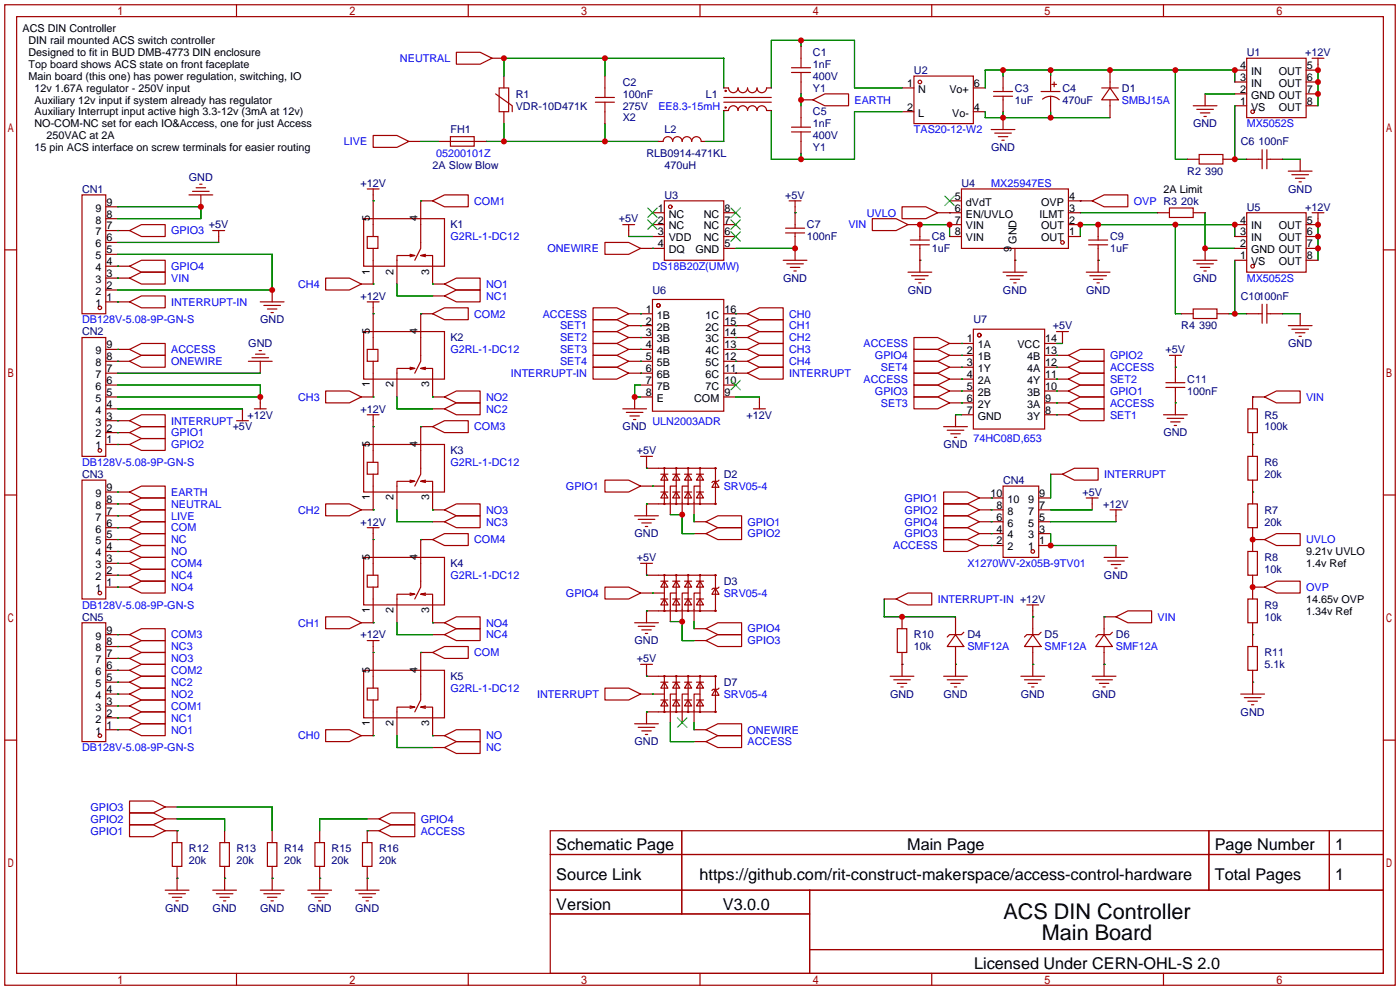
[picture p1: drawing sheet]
<svg xmlns="http://www.w3.org/2000/svg" width="299mm" height="212mm" viewBox="0 0 299 212" stroke-linecap="round" stroke-linejoin="round" font-family="sans-serif">
<g fill="none" stroke="#a10000" stroke-width=".25">
<path d="M1 1h297.2v209.6h-297.2zM3.6 3.6h292.1v204.4h-292.1zM50.5 1v2.6M97.5 11.2h5.1l2.6 1.2-2.6 1.3h-5.1zM100.1 1v2.6M105.2 12.4h2.5M106.7 18.8h2v5.1h-2zM107.7 16.3v2.5M129.3 16.3v4.5M149.6 1v2.6M154.7 18.8h1a1.02 1.02 0 0 0 1 1 1.02 1.02 0 0 0 1-1 1.02 1.02 0 0 0 1 1 1.02 1.02 0 0 0 1.1-1 1.02 1.02 0 0 0 1 1 1.02 1.02 0 0 0 1-1 1.02 1.02 0 0 0 1 1 1.02 1.02 0 0 0 1-1h1M169.2 15.5h4"/>
<path d="M169.2 14.5h4M171.2 9.9v4.6M171.2 15.5v4.6M192.8 18.8h2.5M195.3 16.3h12.7v10.1h-12.7zM199.1 1v2.6M208 18.8h2.6M212.3 19.6h4.1M214.4 16.3v3.3M222.5 19.6h4.1M224.5 16.3v3.3M224.8 18h1"/>
<path d="M225.3 17.5v1M235.5 18.8h3.5M237.2 18.8l1.8 2.5h-3.5zM237.2 15v3.8M248.7 1v2.6M263.9 17.5h2.5M263.9 15h2.5M266.4 12.4h12.7v12.7h-12.7zM279.1 17.5h2.6M280.4 12.4h2.6M281.7 12.4v2.6h-2.6M42.7 39.4h.5"/>
<path d="M79.8 29h5l2.6 1.2-2.6 1.3h-5zM87.4 30.2h2.5M93.7 30.2h10.2M96.3 29.2h5v2h-5zM105.9 20.1l3.6 2.5v1.3M107.7 23.9v2.5M127.3 20.8h4M127.3 21.8h4M129.3 21.8v4.6M140.7 30.2h1a1.02 1.02 0 0 1 1.1-1 1.02 1.02 0 0 1 1 1 1.02 1.02 0 0 1 1-1 1.02 1.02 0 0 1 1 1 1.02 1.02 0 0 1 1-1 1.02 1.02 0 0 1 1 1 1.02 1.02 0 0 1 1-1 1.02 1.02 0 0 1 1.1 1h1M154.7 23.6h1a1.02 1.02 0 0 1 1-1 1.02 1.02 0 0 1 1 1 1.02 1.02 0 0 1 1-1 1.02 1.02 0 0 1 1.1 1 1.02 1.02 0 0 1 1-1 1.02 1.02 0 0 1 1 1 1.02 1.02 0 0 1 1-1 1.02 1.02 0 0 1 1 1h1M154.7 20.8h10.1"/>
<path d="M154.7 21.8h10.1M169.2 28.2h4M169.2 27.2h4M171.2 21.3h2.5M171.2 22.6v4.6M171.2 28.2v4.6M173.7 21.3l2.6-1.2h5.1v2.5h-5.1zM192.8 23.9h2.5M208 23.9h2.6M211.8 27.7h5.1M212.3 20.6h4.1M212.6 28.4h3.6"/>
<path d="M213.4 29.2h2M214.1 30h.5M214.4 20.6v3.3M214.4 25.1v2.6M222.8 21.2a2.74 2.74 0 0 1 3.6 .1M224.5 20.6v3.3M237.2 21.3v3.8M253.7 34h2.6M255 22.6h5.1M255.8 23.4h3.5M256.3 33h5.1v2.1h-5.1zM256.5 24.1h2.1"/>
<path d="M257.3 24.9h.5M257.6 20.1v2.5M261.4 34h2.5M263.9 22.6h2.5M263.9 20.1h2.5M266.4 34h3.3M269.7 32v4.1M270.8 32v4.1M270.8 34h3.3M275.3 36.6h5.1M276.1 37.3h3.6M276.9 38.1h2"/>
<path d="M277.6 38.9h.5M277.9 34v2.6M279.1 22.6h2.6M279.1 20.1h2.6M1 53.4h2.6M17.5 41.7h5.1v25.4h-5.1zM22.6 59.4h5.1M22.6 56.9h5.1M22.6 54.4h2.5M22.6 51.8h2.5M22.6 49.3h5.1M22.6 46.7h2.5"/>
<path d="M22.6 44.2h2.5M27.7 49.3l2.5-1.3h5.1v2.5h-5.1zM27.7 56.9l2.5-1.3h5.1v2.6h-5.1zM27.7 59.4l2.5-1.2h5.1v2.5h-5.1zM40.4 41.7h5.1M41.1 40.9h3.6M41.9 40.1h2M42.9 41.7v2.5M45.5 49.3h2.5M46.7 49.3v2.5M69.6 59.4h5.1l2.5 1.3-2.5 1.3h-5.1zM77.7 46.7h17.3v10.2h-17.3z"/>
<path d="M78.5 50.5h2.3v2.6h-2.3zM78.5 40.4h2.5M79.8 40.4v10.1M79.8 53.1v7.6h-2.6M87.6 54.4l1 .2h-3.8v6.1M88.6 54.6l-1 .3M89.9 54.6l1 .3M90.9 54.4l-1 .2h2.6v6.1h2.5M92.5 42.9h-2.6v10.2l-1.3 2.5M92.5 42.9l2.5-1.2h5.1v2.5h-5.1zM129.3 51.8h5.1l2.5 1.3-2.5 1.3h-5.1zM133.1 48h2.5"/>
<path d="M134.4 48v2.5M136.9 53.1h5.1M139.4 45.5h2.6M139.4 48h2.6M139.4 50.5h2.6M142 42.9h12.7v12.7h-12.7zM154.7 45.5h2.5M154.7 48h2.5M154.7 50.5h2.5M154.7 53.1h2.5M167.4 55.6h5.1M167.9 49.8h4.1"/>
<path d="M167.9 48.8h4.1M168.1 56.4h3.6M168.7 42.9h2.5M168.9 57.2h2M169.7 57.9h.5M169.9 42.9v5.9M169.9 49.8v5.8M186.4 46.7h5.1l2.6 1.3-2.6 1.3h-5.1zM192.8 44.2h5.1l2.5 1.3-2.5 1.2h-5.1zM194.1 48h2.5v3.3M194.1 58.2h5M194.6 52.3h4"/>
<path d="M194.6 51.3h4M194.8 58.9h3.6M195.6 59.7h2M196.6 52.3v5.9M200.4 45.5h5.1M202.9 42.9h2.6M202.9 48h2.6M202.9 50.5h2.6M205.5 40.4h22.8v12.7h-22.8zM214.4 58.2h5.1M215.1 58.9h3.6M215.9 59.7h2"/>
<path d="M216.9 53.1v5.1M228.3 42.9h5.1M228.3 45.5h2.6M228.3 48h2.6M228.3 50.5h2.6M232.2 58.2h5M232.7 52.3h4M232.7 51.3h4M232.9 58.9h3.6M233.4 42.9l2.6-1.2h5v2.5h-5zM233.7 59.7h2M234.7 48v3.3"/>
<path d="M234.7 52.3v5.9M247.4 45.5h2.5M249.9 44.4h5.1v2.1h-5.1zM255 45.5h2.6M255 55.6h5.1M255.8 56.4h3.5M256.5 57.2h2.1M257.3 57.9h.5M257.6 53.1v2.5M263.9 48h2.5M263.9 50.5h2.5M263.9 53.1h2.5"/>
<path d="M263.9 55.6h2.5M266.4 45.5h12.7v12.7h-12.7zM279.1 50.5h2.6M279.1 53.1h2.6M279.1 55.6h2.6M280.4 45.5h2.6M281.7 45.5v2.5h-2.6M295.7 53.4h2.5M17.5 72.1h5.1v25.4h-5.1zM22.6 64.5h5.1M22.6 62h2.5M22.6 79.8h2.5"/>
<path d="M22.6 77.2h5.1M22.6 74.7h5.1M27.7 64.5l2.5-1.3h5.1v2.6h-5.1zM27.7 74.7l2.5-1.3h5.1v2.5h-5.1zM27.7 77.2l2.5-1.3h5.1v2.6h-5.1zM53.1 77.2h5.1M53.8 76.5h3.6M54.6 75.7h2M55.4 74.9h.5M55.6 64.5h5.1M55.6 77.2v2.6M56.4 65.3h3.5"/>
<path d="M57.1 66h2.1M57.9 66.8h.5M58.2 62v2.5M77.7 70.9h17.3v10.1h-17.3zM78.5 74.7h2.3v2.5h-2.3zM78.5 64.5h2.5M79.8 77.2v7.6h-2.6M79.8 64.5v10.2M87.6 78.5l1 .2h-3.8v6.1M88.6 78.7l-1 .3M89.9 78.7l1 .3M90.9 78.5l-1 .2h2.6v6.1h2.5"/>
<path d="M92.5 67.1h-2.6v10.1l-1.3 2.6M92.5 67.1l2.5-1.3h5.1v2.5h-5.1zM92.5 63.2h2.5M95 60.7l2.5-1.3h5.1v2.6h-5.1zM95 63.2l2.5-1.2h5.1v2.5h-5.1zM126.7 65.8h5.1l2.6 1.3-2.6 1.2h-5.1zM126.7 75.9h5.1l2.6 1.3-2.6 1.3h-5.1zM126.7 73.4h5.1l2.6 1.3-2.6 1.2h-5.1zM126.7 70.9h5.1l2.6 1.2-2.6 1.3h-5.1zM126.7 68.3h5.1l2.6 1.3-2.6 1.3h-5.1zM126.7 78.5h5.1l2.6 1.3-2.6 1.2h-5.1zM134.4 79.8h5"/>
<path d="M134.4 77.2h5M134.4 74.7h5M134.4 67.1h5M134.4 69.6h5M134.4 72.1h5M139.4 64h15.3v23.9h-15.3zM154.7 79.8h5.1M154.7 77.2h5.1M154.7 74.7h5.1M154.7 67.1h5.1M154.7 69.6h5.1M154.7 72.1h5.1"/>
<path d="M159.8 77.2l2.5-1.3h5.1v2.6h-5.1zM159.8 74.7l2.5-1.3h5.1v2.5h-5.1zM159.8 72.1l2.5-1.2h5.1v2.5h-5.1zM159.8 69.6l2.5-1.3h5.1v2.6h-5.1zM159.8 67.1l2.5-1.3h5.1v2.5h-5.1zM159.8 79.8l2.5-1.3h5.1v2.5h-5.1zM195.3 77.2h5.1l2.5 1.3-2.5 1.3h-5.1zM195.3 72.1h5.1l2.5 1.3-2.5 1.3h-5.1zM195.3 79.8h5.1l2.5 1.2-2.5 1.3h-5.1zM195.3 74.7h5.1l2.5 1.2-2.5 1.3h-5.1zM196.3 60.5h.5M202.9 73.4h5.1"/>
<path d="M202.9 75.9h5.1M202.9 78.5h5.1M208 70.4h15.3v21.3h-15.3zM216.7 60.5h.5M223.3 73.4h2.5M223.3 75.9h5M223.3 78.5h5M225.8 70.9h2.5M227.1 70.9v2.5M228.3 78.5l2.6-1.3h5.1v2.6h-5.1zM228.3 75.9l2.6-1.2h5.1v2.5h-5.1zM234.4 60.5h.5"/>
<path d="M249.9 75.9h2.6M251.2 75.9v5.9M252.5 67.1h2.5M255 66h5.1v2.1h-5.1zM260.1 67.1h2.5M266.4 67.1h3.3M269.7 65v4.1M270.8 67.1h3.3M270.8 65v4.1M275.3 69.6h5.1M276.1 70.4h3.6M276.9 71.1h2"/>
<path d="M277.6 71.9h.5M277.9 67.1v2.5M22.6 95h5.1M22.6 92.5h5.1M22.6 89.9h5.1M22.6 87.4h2.5M22.6 84.8h2.5M22.6 82.3h2.5M27.7 92.5l2.5-1.3h5.1v2.5h-5.1zM27.7 95l2.5-1.3h5.1v2.6h-5.1zM27.7 89.9l2.5-1.3h5.1v2.6h-5.1zM50.5 89.9h2.6"/>
<path d="M51.8 87.4v2.5M54.4 87.4h2.5M55.6 84.8v2.6M69.6 83.6h5.1l2.5 1.2-2.5 1.3h-5.1zM77.7 95h17.3v10.2h-17.3zM78.5 98.8h2.3v2.5h-2.3zM78.5 88.6h2.5M79.8 88.6v10.2M92.5 91.2h-2.6v10.1l-1.3 2.6M92.5 91.2l2.5-1.3h5.1v2.6h-5.1zM92.5 87.4h2.5M95 84.8l2.5-1.2h5.1v2.5h-5.1z"/>
<path d="M95 87.4l2.5-1.3h5.1v2.5h-5.1zM133.1 87.4h5.1M133.9 88.1h3.5M134.6 88.9h2.1M135.4 89.7h.5M135.6 84.8v2.6M136.9 84.8h2.5M136.9 82.3h2.5M136.9 97.5h2.5M138.2 97.5v2.6h14.7v7.6h-14.7v2.5M154.7 84.8h2.5M154.7 82.3h2.5"/>
<path d="M161 87.4h2.6M162.3 84.8v2.6M195.3 84.8h5.1l2.5 1.3-2.5 1.3h-5.1zM195.3 82.3h5.1l2.5 1.3-2.5 1.2h-5.1zM201.7 91.2h5.1M202.4 91.9h3.6M202.9 81h5.1M202.9 83.6h5.1M202.9 86.1h5.1M203.2 92.7h2M204 93.5h.5M204.2 88.6v2.6"/>
<path d="M205.5 88.6h2.5M223.3 88.6h5M223.3 81h5M223.3 83.6h5M223.3 86.1h5M228.3 81l2.6-1.2h5.1v2.5h-5.1zM228.3 88.6l2.6-1.2h5.1v2.5h-5.1zM228.3 86.1l2.6-1.3h5.1v2.6h-5.1zM228.3 83.6l2.6-1.3h5.1v2.5h-5.1zM248.7 88.6h5M249.2 82.8h4M249.2 81.8h4"/>
<path d="M249.4 89.4h3.6M250.2 90.2h2M251 90.9h.5M251.2 82.8v5.8M266.7 87.4h2v5.1h-2zM266.7 97.5h2v5.1h-2zM267.7 92.5v5M270.3 84.8l2.5-1.2h5.1v2.5h-5.1zM270.3 84.8h-2.6v2.6M1 105.8h2.6M17.5 102.6h5.1v25.4h-5.1zM22.6 117.9h5.1"/>
<path d="M22.6 115.3h5.1M22.6 112.8h5.1M22.6 110.2h5.1M22.6 107.7h5.1M22.6 105.2h5.1M27.7 107.7l2.5-1.3h5.1v2.6h-5.1zM27.7 110.2l2.5-1.2h5.1v2.5h-5.1zM27.7 105.2l2.5-1.3h5.1v2.5h-5.1zM27.7 117.9l2.5-1.3h5.1v2.5h-5.1zM27.7 112.8l2.5-1.3h5.1v2.5h-5.1zM27.7 115.3l2.5-1.3h5.1v2.6h-5.1zM69.6 107.7h5.1l2.5 1.3-2.5 1.2h-5.1z"/>
<path d="M77.7 119.1h17.3v10.2h-17.3zM78.5 112.8h2.5M79.8 101.3v7.7h-2.6M79.8 112.8v10.1M87.6 102.6l1 .3h-3.8v6.1M88.6 102.9l-1 .2M89.9 102.9l1 .2M90.9 102.6l-1 .3h2.6v6.1h2.5M92.5 115.3h-2.6v10.2l-1.3 2.5M92.5 115.3l2.5-1.3h5.1v2.6h-5.1zM92.5 111.5h2.5M95 109l2.5-1.3h5.1v2.5h-5.1z"/>
<path d="M95 111.5l2.5-1.3h5.1v2.6h-5.1zM129.3 102.6h5.1l2.5 1.3-2.5 1.3h-5.1zM135.6 110.2h5.1M136.4 111h3.6M136.9 103.9h5.1M137.2 111.8h2M137.9 112.5h.5M141.2 101.3h1.5M141.2 105.2h1.5M142 101.3l.7 1.3h-1.5zM142 105.2l.7 1.2h-1.5zM142 100.1v7.6"/>
<path d="M143.8 101.3h1.5M143.8 105.2h1.5M144.5 101.3l.8 1.3h-1.5zM144.5 105.2l.8 1.2h-1.5zM144.5 103.9h-1.2v6.1M144.5 100.1v7.6M146.3 101.3h1.5M146.3 105.2h1.5M147.1 101.3l.7 1.3h-1.5zM147.1 105.2l.7 1.2h-1.5zM147.1 103.9h-1.3v6.1M147.1 100.1v7.6"/>
<path d="M148.3 111.5h2.6M148.3 114h2.6M148.8 101.3h1.6M148.8 105.2h1.6M149.6 101.3l.8 1.3h-1.6zM149.6 105.2l.8 1.2h-1.6zM149.6 103.9h-1.3v6.1M149.6 100.1v7.6M150.9 111.5l2.5-1.3h5.1v2.6h-5.1zM150.9 114l2.5-1.2h5.1v2.5h-5.1zM152.9 102.9l.8 1.2h-1.6zM153.7 102.6l-.3 .3h-1l-.3 .2"/>
<path d="M201.7 105.2h5.1l2.5 1.2-2.5 1.3h-5.1zM201.7 107.7h5.1l2.5 1.3-2.5 1.2h-5.1zM201.7 110.2h5.1l2.5 1.3-2.5 1.3h-5.1zM201.7 112.8h5.1l2.5 1.2-2.5 1.3h-5.1zM201.7 115.3h5.1l2.5 1.3-2.5 1.3h-5.1zM209.3 109h5.1M209.3 111.5h5.1M209.3 116.6h5.1M209.3 106.4h5.1M209.3 114h5.1M214.4 103.9h7.6v15.2h-7.6zM222 109h2.5"/>
<path d="M222 111.5h2.5M222 116.6h2.5M222 106.4h2.5M222 114h2.5M224.5 101.3h2.6M227.1 101.3l2.5-1.2h5.1v2.5h-5.1zM232.2 106.4h2.5M233.4 106.4v2.6M236 119.1h5M236.7 119.9h3.6M237.2 109h2.6M238.5 109v2.5"/>
<path d="M238.5 116.6v2.5M266.7 107.7h2v5.1h-2zM266.7 117.9h2v5h-2zM267.7 115.3h2.6M267.7 102.6v5.1M267.7 112.8v5.1M270.3 115.3l2.5-1.3h5.1v2.6h-5.1zM295.7 105.8h2.5M17.5 133.1h5.1v25.4h-5.1zM22.6 125.5h5.1M22.6 122.9h5.1M22.6 120.4h5.1"/>
<path d="M22.6 138.2h5.1M22.6 135.6h5.1M27.7 125.5l2.5-1.3h5.1v2.5h-5.1zM27.7 135.6l2.5-1.2h5.1v2.5h-5.1zM27.7 138.2l2.5-1.3h5.1v2.5h-5.1zM27.7 120.4l2.5-1.3h5.1v2.6h-5.1zM27.7 122.9l2.5-1.2h5.1v2.5h-5.1zM69.6 131.8h5.1l2.5 1.3-2.5 1.3h-5.1zM78.5 122.9h2.3v2.6h-2.3zM78.5 136.9h2.5M79.8 125.5v7.6h-2.6M79.8 136.9v10.2"/>
<path d="M87.6 126.7l1 .3h-3.8v6.1M88.6 127l-1 .3M89.9 127l1 .3M90.9 126.7l-1 .3h2.6v6.1h2.5M92.5 139.4h-2.6v10.2l-1.3 2.5M92.5 139.4l2.5-1.2h5.1v2.5h-5.1zM92.5 135.6h2.5M95 133.1l2.5-1.3h5.1v2.6h-5.1zM95 135.6l2.5-1.2h5.1v2.5h-5.1zM129.3 125.5h5.1l2.5 1.2-2.5 1.3h-5.1zM135.6 133.1h5.1M136.4 133.9h3.6"/>
<path d="M136.9 120.4h2.5M136.9 126.7h5.1M137.2 134.6h2M137.9 135.4h.5M138.2 120.4v2.5h14.7v7.7h-14.7v2.5M141.2 124.2h1.5M141.2 128h1.5M142 124.2l.7 1.3h-1.5zM142 128l.7 1.3h-1.5zM142 122.9v7.7M143.8 124.2h1.5M143.8 128h1.5"/>
<path d="M144.5 124.2l.8 1.3h-1.5zM144.5 128l.8 1.3h-1.5zM144.5 126.7h-1.2v6.1M144.5 122.9v7.7M146.3 124.2h1.5M146.3 128h1.5M147.1 124.2l.7 1.3h-1.5zM147.1 128l.7 1.3h-1.5zM147.1 126.7h-1.3v6.1M147.1 122.9v7.7M148.3 136.9h2.6M148.3 134.4h2.6"/>
<path d="M148.8 124.2h1.6M148.8 128h1.6M149.6 124.2l.8 1.3h-1.6zM149.6 128l.8 1.3h-1.6zM149.6 126.7h-1.3v6.1M149.6 122.9v7.7M150.9 134.4l2.5-1.3h5.1v2.5h-5.1zM150.9 136.9l2.5-1.3h5.1v2.6h-5.1zM152.9 125.7l.8 1.3h-1.6zM153.7 125.5l-.3 .2h-1l-.3 .3M189 128h2.5M191.5 128l2.6-1.3h5v2.6h-5z"/>
<path d="M191.8 134.4h2v5h-2zM192.8 131.8v2.6M192.8 139.4v5.1M204.2 135.6l1.8 2.6h-3.6zM204.2 131.8v3.8M204.2 138.2v6.3M206 135.1l-.5 .5h-2.6l-.5 .5M219.5 129.3h2.5M220.7 135.6l1.8 2.6h-3.6zM220.7 129.3v6.3M220.7 138.2v6.3M222.5 135.1l-.5 .5h-2.5l-.6 .5"/>
<path d="M236 135.6l1.7 2.6h-3.5zM236 138.2v6.3M237.5 120.6h2M237.7 135.1l-.5 .5h-2.5l-.5 .5M238.3 121.4h.5M238.5 131.8l2.5-1.2h5.1v2.5h-5.1zM238.5 131.8h-2.5v3.8M266.7 128h2v5.1h-2zM266.7 138.2h2v5.1h-2zM267.7 125.5h2.6M267.7 122.9v5.1M267.7 133.1v5.1"/>
<path d="M270.3 125.5l2.5-1.3h5.1v2.5h-5.1zM1 158.2h2.6M22.6 156h5.1M22.6 153.4h5.1M22.6 150.9h5.1M22.6 148.3h5.1M22.6 145.8h5.1M22.6 143.3h5.1M22.6 140.7h5.1M27.7 156l2.5-1.3h5.1v2.5h-5.1zM27.7 148.3l2.5-1.2h5.1v2.5h-5.1zM27.7 140.7l2.5-1.3h5.1v2.6h-5.1z"/>
<path d="M27.7 150.9l2.5-1.3h5.1v2.5h-5.1zM27.7 153.4l2.5-1.3h5.1v2.6h-5.1zM27.7 143.3l2.5-1.3h5.1v2.5h-5.1zM27.7 145.8l2.5-1.3h5.1v2.6h-5.1zM69.6 156h5.1l2.5 1.2-2.5 1.3h-5.1zM77.7 143.3h17.3v10.1h-17.3zM78.5 147.1h2.3v2.5h-2.3zM79.8 149.6v7.6h-2.6M87.6 150.9l1 .2h-3.8v6.1M88.6 151.1l-1 .3M89.9 151.1l1 .3M90.9 150.9l-1 .2h2.6v6.1h2.5"/>
<path d="M92.5 159.8h2.5M95 157.2l2.5-1.2h5.1v2.5h-5.1zM95 159.8l2.5-1.3h5.1v2.5h-5.1zM129.3 147.1h5.1l2.5 1.2-2.5 1.3h-5.1zM135.6 154.7h5.1M136.4 155.4h3.6M136.9 148.3h5.1M136.9 142h2.5M137.2 156.2h2M137.9 157h.5M138.2 142v2.5h14.7v7.6h-14.7v2.6M141.2 145.8h1.5"/>
<path d="M141.2 149.6h1.5M142 145.8l.7 1.3h-1.5zM142 149.6l.7 1.3h-1.5zM142 144.5v7.6M143.8 145.8h1.5M143.8 149.6h1.5M144.5 145.8l.8 1.3h-1.5zM144.5 149.6l.8 1.3h-1.5zM144.5 148.3h-1.2v6.1M144.5 144.5v7.6M146.3 145.8h1.5M146.3 149.6h1.5"/>
<path d="M147.1 145.8l.7 1.3h-1.5zM147.1 149.6l.7 1.3h-1.5zM147.1 148.3h-1.3v6.1M147.1 144.5v7.6M148.3 156h2.6M148.3 158.5h2.6M148.8 145.8h1.6M148.8 149.6h1.6M149.6 145.8l.8 1.3h-1.6zM149.6 149.6l.8 1.3h-1.6zM149.6 148.3h-1.3v6.1M149.6 144.5v7.6"/>
<path d="M150.9 158.5l2.5-1.3h5.1v2.6h-5.1zM150.9 156l2.5-1.3h5.1v2.5h-5.1zM152.9 147.3l.8 1.3h-1.6zM153.7 147.1l-.3 .2h-1l-.3 .3M190.2 144.5h5.1M191 145.3h3.6M191.8 146.1h2M192.5 146.8h.5M201.7 144.5h5.1M202.4 145.3h3.6M203.2 146.1h2M204 146.8h.5"/>
<path d="M218.2 144.5h5.1M218.9 145.3h3.6M219.7 146.1h2M220.5 146.8h.5M233.4 144.5h5.1M234.2 145.3h3.5M234.9 146.1h2.1M235.7 146.8h.5M265.2 148.3h5.1M265.9 149.1h3.6M266.7 149.9h2M267.5 150.6h.5"/>
<path d="M267.7 143.3v5M295.7 158.2h2.5M27.7 176.3h5.1l2.5 1.2-2.5 1.3h-5.1zM27.7 173.7h5.1l2.5 1.3-2.5 1.3h-5.1zM27.7 171.2h5.1l2.5 1.3-2.5 1.2h-5.1zM35.3 177.5h2.5v2.6M35.3 175h2.5M35.3 172.5h2.5M48 177.5v2.6M58.2 177.5v2.6M68.3 177.5v2.6M78.5 175h2.5"/>
<path d="M81 175l2.6-1.3h5v2.6h-5zM81 177.5l2.6-1.2h5v2.5h-5zM81 177.5h-2.5v2.6M117.6 177.5h178.1v30.5h-178.1zM145.7 177.5v17.8M258.4 177.5v12.7M284.1 177.5v12.7M35.3 190.2h5.1M36.1 191h3.5M36.8 180.1h2.1v5.1h-2.1zM36.8 191.8h2.1M37.6 192.5h.5"/>
<path d="M37.8 185.2v5M45.5 190.2h5M46.2 191h3.6M47 180.1h2v5.1h-2zM47 191.8h2M47.8 192.5h.5M48 185.2v5M55.6 190.2h5.1M56.4 191h3.5M57.1 180.1h2.1v5.1h-2.1zM57.1 191.8h2.1M57.9 192.5h.5"/>
<path d="M58.2 185.2v5M65.8 190.2h5.1M66.5 191h3.6M67.3 180.1h2v5.1h-2zM67.3 191.8h2M68.1 192.5h.5M68.3 185.2v5M75.9 190.2h5.1M76.7 191h3.6M77.5 180.1h2v5.1h-2zM77.5 191.8h2M78.2 192.5h.5"/>
<path d="M78.5 185.2v5M117.6 182.6h178.1M117.6 190.2h178.1M117.6 195.3h55.4M173 190.2v17.8M50.5 208v2.6M100.1 208v2.6M149.6 208v2.6M173 202.9h122.7M199.1 208v2.6M248.7 208v2.6"/>
<circle cx="155.1" cy="19.4" r=".13"/>
<circle cx="196.6" cy="17.5" r=".38"/>
<circle cx="155.1" cy="23" r=".13"/>
<circle cx="267.7" cy="23.9" r=".38"/>
<circle cx="143.3" cy="44.2" r=".38"/>
<circle cx="227.1" cy="51.8" r=".38"/>
<circle cx="267.7" cy="56.9" r=".38"/>
<circle cx="21.3" cy="65.8" r=".38"/>
<circle cx="140.7" cy="65.3" r=".38"/>
<circle cx="209.3" cy="71.6" r=".38"/>
<circle cx="21.3" cy="96.3" r=".38"/>
<circle cx="142" cy="100.1" r=".13"/>
<circle cx="142" cy="107.7" r=".13"/>
<circle cx="144.5" cy="100.1" r=".13"/>
<circle cx="144.5" cy="107.7" r=".13"/>
<circle cx="147.1" cy="100.1" r=".13"/>
<circle cx="147.1" cy="107.7" r=".13"/>
<circle cx="149.6" cy="100.1" r=".13"/>
<circle cx="149.6" cy="107.7" r=".13"/>
<circle cx="152.9" cy="100.1" r=".13"/>
<circle cx="152.9" cy="107.7" r=".13"/>
<circle cx="220.7" cy="117.9" r=".38"/>
<circle cx="21.3" cy="126.7" r=".38"/>
<circle cx="142" cy="122.9" r=".13"/>
<circle cx="142" cy="130.6" r=".13"/>
<circle cx="144.5" cy="122.9" r=".13"/>
<circle cx="144.5" cy="130.6" r=".13"/>
<circle cx="147.1" cy="122.9" r=".13"/>
<circle cx="147.1" cy="130.6" r=".13"/>
<circle cx="149.6" cy="122.9" r=".13"/>
<circle cx="149.6" cy="130.6" r=".13"/>
<circle cx="152.9" cy="122.9" r=".13"/>
<circle cx="152.9" cy="130.6" r=".13"/>
<circle cx="21.3" cy="157.2" r=".38"/>
<circle cx="142" cy="152.1" r=".13"/>
<circle cx="142" cy="144.5" r=".13"/>
<circle cx="144.5" cy="144.5" r=".13"/>
<circle cx="144.5" cy="152.1" r=".13"/>
<circle cx="147.1" cy="152.1" r=".13"/>
<circle cx="147.1" cy="144.5" r=".13"/>
<circle cx="149.6" cy="152.1" r=".13"/>
<circle cx="149.6" cy="144.5" r=".13"/>
<circle cx="152.9" cy="144.5" r=".13"/>
<circle cx="152.9" cy="152.1" r=".13"/>
</g>
<g fill="none" stroke="#008700" stroke-width=".25">
<path d="M107.7 16.3v-3.9h47v6.4M129.3 12.4v3.9M164.8 18.8v-10.2h17.8v10.2h10.2M171.2 8.6v1.3M214.4 15v1.3M224.5 15v1.3M251.2 15v19h2.5M263.9 17.5v-2.5h-53.3v3.8M281.7 15v7.6M89.9 30.2h3.8M103.9 30.2h36.8M107.7 26.4v3.8"/>
<path d="M129.3 26.4v3.8M154.7 23.6v6.6h-3.8M164.8 23.6v10.4h17.8v-10.1h10.2M171.2 20.1v2.5M171.2 32.8v1.2M210.6 23.9v1.2h26.6M214.4 23.9v1.2M224.5 23.9v1.2M257.6 20.1h6.3M263.9 22.6v11.4h2.5M274.1 34h3.8M25.1 59.4h.1"/>
<path d="M25.1 49.3h.1M25.1 56.9h.1M25.1 54.4h33.1v7.6h-33.1M25.1 44.2h17.8v2.5h-17.8M25.1 51.8h21.6M79.8 42.9h.1M89.9 42.9h.1M134.4 50.5h5M139.4 53.1h.1M157.2 53.1h12.7M169.9 45.5h.1M196.6 55.6h.1"/>
<path d="M196.6 48h6.3v2.5M202.9 45.5h.1M216.9 55.6h.1M230.9 42.9h.1M230.9 50.5v-2.5h33v2.5M230.9 45.5h16.5M234.7 55.6h.1M251.2 48v19.1h1.3M257.6 45.5v7.6h6.3M263.9 55.6v11.5M281.7 48v7.6M25.1 64.5h.1"/>
<path d="M25.1 74.7h.1M25.1 77.2h.1M25.1 79.8h30.5M79.8 67.1h.1M79.8 60.7h.1M84.8 60.7v2.5h7.7M89.9 67.1h.1M92.5 60.7h.1M136.9 67.1h.1M136.9 69.6h.1M136.9 72.1h.1M136.9 74.7h.1"/>
<path d="M136.9 77.2h.1M136.9 79.8h.1M157.2 67.1h.1M157.2 69.6h.1M157.2 72.1h.1M157.2 74.7h.1M157.2 77.2h.1M157.2 79.8h.1M205.5 78.5h.1M205.5 73.4h.1M205.5 75.9h.1M225.8 78.5h.1"/>
<path d="M225.8 75.9h.1M225.8 73.4h1.3M251.2 78.5h.1M262.6 67.1h3.8M274.1 67.1h3.8M25.1 89.9h.1M25.1 92.5h.1M25.1 95h.1M25.1 87.4h26.7M25.1 82.3h30.5v2.5h-30.5M79.8 91.2h.1M79.8 84.8h.1"/>
<path d="M84.8 84.8v2.6h7.7M89.9 91.2h.1M92.5 84.8h.1M136.9 82.3h-1.3v2.5h1.3M157.2 84.8h5.1M204.2 88.6h1.3M205.5 86.1h.1M205.5 81h.1M205.5 83.6h.1M225.8 88.6h.1M225.8 81h.1M225.8 86.1h.1"/>
<path d="M225.8 83.6h.1M251.2 86.1h.1M267.7 84.8h.1M267.7 95h.1M25.1 105.2h.1M25.1 107.7h.1M25.1 110.2h.1M25.1 117.9h.1M25.1 115.3h.1M25.1 112.8h.1M79.8 115.3h.1M79.8 109h.1"/>
<path d="M84.8 109v2.5h7.7M89.9 115.3h.1M92.5 109h.1M138.2 107.7h.1M138.2 100.1h.1M139.4 103.9h.1M143.3 110h2.5v4h2.5M148.3 110v1.5M211.8 116.6h.1M211.8 106.4h.1M211.8 109h.1M211.8 111.5h.1"/>
<path d="M211.8 114h.1M224.5 101.3v5.1M224.5 114v2.6h14M224.5 111.5h14M224.5 109h8.9M267.7 115.3h.1M267.7 105.2h.1M25.1 125.5h.1M25.1 138.2h.1M25.1 135.6h.1M25.1 122.9h.1M25.1 120.4h.1"/>
<path d="M79.8 139.4h.1M79.8 133.1h.1M84.8 133.1v2.5h7.7M89.9 139.4h.1M92.5 133.1h.1M138.2 130.6h.1M138.2 122.9h.1M139.4 126.7h.1M143.3 132.8h2.5v4.1h2.5M148.3 132.8v1.6M189 128v3.8h15.2M220.7 131.8h.1"/>
<path d="M236 131.8h.1M267.7 135.6h.1M267.7 125.5h.1M25.1 156h.1M25.1 148.3h.1M25.1 140.7h.1M25.1 153.4h.1M25.1 150.9h.1M25.1 145.8h.1M25.1 143.3h.1M79.8 157.2h.1M84.8 157.2v2.6h7.7"/>
<path d="M92.5 157.2h.1M138.2 152.1h.1M138.2 144.5h.1M139.4 148.3h.1M143.3 154.4v4.1h5M148.3 154.4v1.6M192.8 142h.1M204.2 142h.1M220.7 142h.1M236 142h.1M267.7 145.8h.1M37.8 177.5h.1"/>
<path d="M37.8 172.5h20.4v5M37.8 175h10.2v2.5M78.5 177.5h.1M78.5 175h-10.2v2.5M37.8 187.7h.1M48 187.7h.1M58.2 187.7h.1M68.3 187.7h.1M78.5 187.7h.1"/>
</g>
<g fill="none" stroke="#3c3" stroke-width=".25">
<path d="M138.4 44.4l2.1 2.1M138.4 47l2.1 2M140.5 44.4l-2.1 2.1M140.5 47l-2.1 2M156.2 49.5l2 2.1M156.2 47l2 2M156.2 44.4l2 2.1M158.2 49.5l-2 2.1M158.2 47l-2 2M158.2 44.4l-2 2.1M201.9 41.9l2.1 2M204 41.9l-2.1 2"/>
<path d="M156.2 81.3l2 2M158.2 81.3l-2 2M144.8 153.4l2 2M146.8 153.4l-2 2"/>
</g>
<g fill="#c00">
<circle cx="214.4" cy="25.1" r=".63"/>
<circle cx="224.5" cy="25.1" r=".63"/>
<circle cx="107.7" cy="12.4" r=".63"/>
<circle cx="129.3" cy="12.4" r=".63"/>
<circle cx="107.7" cy="30.2" r=".63"/>
<circle cx="129.3" cy="30.2" r=".63"/>
<circle cx="171.2" cy="34" r=".63"/>
<circle cx="171.2" cy="8.6" r=".63"/>
<circle cx="171.2" cy="21.3" r=".63"/>
<circle cx="214.4" cy="15" r=".63"/>
<circle cx="224.5" cy="15" r=".63"/>
<circle cx="237.2" cy="15" r=".63"/>
<circle cx="251.2" cy="15" r=".63"/>
<circle cx="263.9" cy="15" r=".63"/>
<circle cx="281.7" cy="17.5" r=".63"/>
<circle cx="281.7" cy="15" r=".63"/>
<circle cx="281.7" cy="20.1" r=".63"/>
<circle cx="263.9" cy="34" r=".63"/>
<circle cx="135.6" cy="84.8" r=".63"/>
<circle cx="58.2" cy="62" r=".63"/>
<circle cx="55.6" cy="84.8" r=".63"/>
<circle cx="42.9" cy="44.2" r=".63"/>
<circle cx="169.9" cy="53.1" r=".63"/>
<circle cx="224.5" cy="116.6" r=".63"/>
<circle cx="145.8" cy="132.8" r=".63"/>
<circle cx="145.8" cy="110" r=".63"/>
<circle cx="192.8" cy="131.8" r=".63"/>
<circle cx="251.2" cy="48" r=".63"/>
<circle cx="263.9" cy="48" r=".63"/>
<circle cx="234.7" cy="48" r=".63"/>
<circle cx="230.9" cy="48" r=".63"/>
<circle cx="202.9" cy="48" r=".63"/>
<circle cx="196.6" cy="48" r=".63"/>
<circle cx="263.9" cy="67.1" r=".63"/>
<circle cx="257.6" cy="53.1" r=".63"/>
<circle cx="281.7" cy="48" r=".63"/>
<circle cx="281.7" cy="50.5" r=".63"/>
<circle cx="281.7" cy="53.1" r=".63"/>
<circle cx="267.7" cy="125.5" r=".63"/>
<circle cx="267.7" cy="115.3" r=".63"/>
</g>
<g font-size="4.6">
<text x="214.5" y="196.3">ACS DIN Controller</text>
<text x="222.7" y="200.9">Main Board</text>
</g>
<g font-size="3.5">
<text x="118.9" y="181.8">Schematic Page</text>
<text x="193.9" y="181.8">Main Page</text>
<text x="259.6" y="181.8">Page Number</text>
<text x="285.4" y="181.8">1</text>
<text x="118.9" y="188.1">Source Link</text>
<text x="149.5" y="188.1">https://github.com/rit-construct-makerspace/access-control-hardware</text>
<text x="259.6" y="188.1">Total Pages</text>
<text x="285.4" y="188.1">1</text>
<text x="118.9" y="194.5">Version</text>
<text x="154.5" y="194.5">V3.0.0</text>
<text x="208.2" y="207.2">Licensed Under CERN-OHL-S 2.0</text>
</g>
<g font-size="2.3">
<text x="4.8" y="6.9">ACS DIN Controller</text>
<text x="6.1" y="9.4">DIN rail mounted ACS switch controller</text>
<text x="6.1" y="12">Designed to fit in BUD DMB-4773 DIN enclosure</text>
<text x="6.1" y="17.1">Main board (this one) has power regulation, switching, IO</text>
<text x="6.1" y="14.5">Top board shows ACS state on front faceplate</text>
<text x="265" y="17.3">3</text>
<text x="265" y="14.8">4</text>
<text x="267.4" y="16">IN</text>
<text x="273.3" y="16">OUT</text>
<text x="279.3" y="14.8">5</text>
<text x="279.3" y="17.3">6</text>
<text x="7.4" y="19.6">12v 1.67A regulator - 250V input</text>
<text x="7.4" y="22.1">Auxiliary 12v input if system already has regulator</text>
<text x="193.9" y="23.6">2</text>
<text x="193.9" y="18.6">1</text>
<text x="196.3" y="19.8">N</text>
<text x="202.9" y="19.8">Vo+</text>
<text x="208.2" y="18.6">6</text>
<text x="208.2" y="23.6">4</text>
<text x="265" y="22.4">1</text>
<text x="265" y="19.8">2</text>
<text x="267.4" y="23.6">VS</text>
<text x="267.4" y="21.1">GND OUT</text>
<text x="267.4" y="18.6">IN</text>
<text x="273.3" y="18.6">OUT</text>
<text x="273.3" y="23.6">OUT</text>
<text x="279.3" y="19.8">7</text>
<text x="279.3" y="22.4">8</text>
<text x="7.4" y="27.2">NO-COM-NC set for each IO&amp;Access, one for just Access</text>
<text x="7.4" y="24.7">Auxiliary Interrupt input active high 3.3-12v (3mA at 12v)</text>
<text x="9.9" y="29.8">250VAC at 2A</text>
<text x="196.3" y="24.9">L</text>
<text x="203.5" y="24.9">Vo-</text>
<text x="7.4" y="32.3">15 pin ACS interface on screw terminals for easier routing</text>
<text x="248.7" y="41.2">2A Limit</text>
<text x="20.4" y="47.8">8</text>
<text x="20.4" y="45.2">9</text>
<text x="22.7" y="46.5">8</text>
<text x="22.7" y="44">9</text>
<text x="79" y="47.2" transform="rotate(-90 79 47.2)">5</text>
<text x="89.2" y="47.2" transform="rotate(-90 89.2 47.2)">4</text>
<text x="140.6" y="45.2">1</text>
<text x="140.6" y="47.8">2</text>
<text x="142.9" y="46.5">NC</text>
<text x="150.4" y="46.5">NC</text>
<text x="154.8" y="47.8">7</text>
<text x="154.8" y="45.2">8</text>
<text x="204.1" y="42.7">5</text>
<text x="204.1" y="45.2">6</text>
<text x="204.1" y="47.8">7</text>
<text x="206.4" y="44">dVdT</text>
<text x="206.4" y="46.5">EN/UVLO</text>
<text x="222.1" y="46.5">ILMT</text>
<text x="222.5" y="44">OVP</text>
<text x="228.5" y="47.8">2</text>
<text x="228.5" y="45.2">3</text>
<text x="228.5" y="42.7">4</text>
<text x="265" y="47.8">4</text>
<text x="279.3" y="47.8">5</text>
<text x="20.4" y="52.9">6</text>
<text x="20.4" y="50.3">7</text>
<text x="22.7" y="51.6">6</text>
<text x="22.7" y="49">7</text>
<text x="140.6" y="50.3">3</text>
<text x="140.6" y="52.9">4</text>
<text x="142.9" y="49">NC</text>
<text x="142.9" y="51.6">VDD</text>
<text x="150.4" y="51.6">NC</text>
<text x="150.4" y="49">NC</text>
<text x="154.8" y="52.9">5</text>
<text x="154.8" y="50.3">6</text>
<text x="204.1" y="50.3">8</text>
<text x="206.4" y="49">VIN</text>
<text x="206.4" y="51.6">VIN</text>
<text x="216.2" y="53.9" transform="rotate(-90 216.2 53.9)">9</text>
<text x="217.2" y="52.1" transform="rotate(-90 217.2 52.1)">GND</text>
<text x="222.5" y="51.6">OUT</text>
<text x="222.5" y="49">OUT</text>
<text x="228.5" y="50.3">1</text>
<text x="265" y="52.9">2</text>
<text x="265" y="50.3">3</text>
<text x="267.4" y="51.6">IN</text>
<text x="267.4" y="49">IN</text>
<text x="273.3" y="49">OUT</text>
<text x="273.3" y="51.6">OUT</text>
<text x="279.3" y="50.3">6</text>
<text x="279.3" y="52.9">7</text>
<text x="20.4" y="57.9">4</text>
<text x="20.4" y="55.4">5</text>
<text x="22.7" y="59.2">3</text>
<text x="22.7" y="56.7">4</text>
<text x="22.7" y="54.1">5</text>
<text x="79" y="58.7" transform="rotate(-90 79 58.7)">1</text>
<text x="84.1" y="58.7" transform="rotate(-90 84.1 58.7)">2</text>
<text x="91.7" y="58.7" transform="rotate(-90 91.7 58.7)">3</text>
<text x="142.9" y="54.1">DQ</text>
<text x="148.6" y="54.1">GND</text>
<text x="265" y="55.4">1</text>
<text x="267.4" y="56.7">VS</text>
<text x="267.4" y="54.1">GND OUT</text>
<text x="273.3" y="56.7">OUT</text>
<text x="279.3" y="55.4">8</text>
<text x="20.4" y="65.6">1</text>
<text x="20.4" y="63">2</text>
<text x="20.4" y="60.5">3</text>
<text x="22.7" y="64.3">1</text>
<text x="22.7" y="61.7">2</text>
<text x="79" y="71.4" transform="rotate(-90 79 71.4)">5</text>
<text x="89.2" y="71.4" transform="rotate(-90 89.2 71.4)">4</text>
<text x="138" y="66.8">1</text>
<text x="138" y="69.4">2</text>
<text x="138" y="71.9">3</text>
<text x="140.4" y="68.1">1B</text>
<text x="140.4" y="70.6">2B</text>
<text x="150.8" y="70.6">2C</text>
<text x="150.8" y="68.1">1C</text>
<text x="154.8" y="71.9">14</text>
<text x="154.8" y="69.4">15</text>
<text x="154.8" y="66.8">16</text>
<text x="20.4" y="75.7">9</text>
<text x="22.7" y="77">8</text>
<text x="22.7" y="74.4">9</text>
<text x="138" y="74.4">4</text>
<text x="138" y="77">5</text>
<text x="140.4" y="73.2">3B</text>
<text x="140.4" y="75.7">4B</text>
<text x="150.8" y="75.7">4C</text>
<text x="150.8" y="73.2">3C</text>
<text x="154.8" y="77">12</text>
<text x="154.8" y="74.4">13</text>
<text x="206.6" y="73.2">1</text>
<text x="206.6" y="75.7">2</text>
<text x="209" y="74.4">1A</text>
<text x="209" y="77">1B</text>
<text x="217.5" y="74.4">VCC</text>
<text x="219.5" y="77">4B</text>
<text x="223.4" y="75.7">13</text>
<text x="223.4" y="73.2">14</text>
<text x="20.4" y="83.3">6</text>
<text x="20.4" y="80.8">7</text>
<text x="20.4" y="78.3">8</text>
<text x="22.7" y="82.1">6</text>
<text x="22.7" y="79.5">7</text>
<text x="79" y="82.8" transform="rotate(-90 79 82.8)">1</text>
<text x="84.1" y="82.8" transform="rotate(-90 84.1 82.8)">2</text>
<text x="91.7" y="82.8" transform="rotate(-90 91.7 82.8)">3</text>
<text x="138" y="79.5">6</text>
<text x="138" y="82.1">7</text>
<text x="140.4" y="78.3">5B</text>
<text x="140.4" y="80.8">6B</text>
<text x="140.4" y="83.3">7B</text>
<text x="150.8" y="83.3">7C</text>
<text x="150.8" y="80.8">6C</text>
<text x="150.8" y="78.3">5C</text>
<text x="154.8" y="82.1">10</text>
<text x="154.8" y="79.5">11</text>
<text x="206.6" y="78.3">3</text>
<text x="206.6" y="80.8">4</text>
<text x="206.6" y="83.3">5</text>
<text x="209" y="79.5">1Y</text>
<text x="209" y="82.1">2A</text>
<text x="219.5" y="82.1">4Y</text>
<text x="219.5" y="79.5">4A</text>
<text x="223.4" y="83.3">10</text>
<text x="223.4" y="80.8">11</text>
<text x="223.4" y="78.3">12</text>
<text x="20.4" y="88.4">4</text>
<text x="20.4" y="85.9">5</text>
<text x="22.7" y="89.7">3</text>
<text x="22.7" y="87.1">4</text>
<text x="22.7" y="84.6">5</text>
<text x="138" y="84.6">8</text>
<text x="140.4" y="85.9">E</text>
<text x="148.4" y="85.9">COM</text>
<text x="154.8" y="84.6">9</text>
<text x="206.6" y="85.9">6</text>
<text x="206.6" y="88.4">7</text>
<text x="209" y="84.6">2B</text>
<text x="209" y="87.1">2Y</text>
<text x="209" y="89.7">GND</text>
<text x="219.5" y="89.7">3Y</text>
<text x="219.5" y="87.1">3A</text>
<text x="219.5" y="84.6">3B</text>
<text x="223.4" y="88.4">8</text>
<text x="223.4" y="85.9">9</text>
<text x="20.4" y="93.5">2</text>
<text x="20.4" y="91">3</text>
<text x="22.7" y="94.8">1</text>
<text x="22.7" y="92.2">2</text>
<text x="79" y="95.5" transform="rotate(-90 79 95.5)">5</text>
<text x="89.2" y="95.5" transform="rotate(-90 89.2 95.5)">4</text>
<text x="20.4" y="96">1</text>
<text x="20.4" y="106.2">9</text>
<text x="22.7" y="107.5">8</text>
<text x="22.7" y="104.9">9</text>
<text x="79" y="106.9" transform="rotate(-90 79 106.9)">1</text>
<text x="84.1" y="106.9" transform="rotate(-90 84.1 106.9)">2</text>
<text x="91.7" y="106.9" transform="rotate(-90 91.7 106.9)">3</text>
<text x="211.7" y="106.2">10</text>
<text x="215.3" y="107.5">10</text>
<text x="219.8" y="107.5">9</text>
<text x="222.1" y="106.2">9</text>
<text x="20.4" y="113.8">6</text>
<text x="20.4" y="111.3">7</text>
<text x="20.4" y="108.7">8</text>
<text x="22.7" y="112.5">6</text>
<text x="22.7" y="110">7</text>
<text x="213" y="108.7">8</text>
<text x="213" y="111.3">6</text>
<text x="213" y="113.8">4</text>
<text x="215.3" y="110">8</text>
<text x="215.3" y="112.5">6</text>
<text x="219.8" y="112.5">5</text>
<text x="219.8" y="110">7</text>
<text x="222.1" y="113.8">3</text>
<text x="222.1" y="111.3">5</text>
<text x="222.1" y="108.7">7</text>
<text x="20.4" y="118.9">4</text>
<text x="20.4" y="116.4">5</text>
<text x="22.7" y="117.6">4</text>
<text x="22.7" y="115.1">5</text>
<text x="79" y="119.6" transform="rotate(-90 79 119.6)">5</text>
<text x="89.2" y="119.6" transform="rotate(-90 89.2 119.6)">4</text>
<text x="213" y="116.4">2</text>
<text x="215.3" y="115.1">4</text>
<text x="215.3" y="117.6">2</text>
<text x="219.8" y="117.6">1</text>
<text x="219.8" y="115.1">3</text>
<text x="222.1" y="116.4">1</text>
<text x="279.1" y="118.7">9.21v UVLO</text>
<text x="20.4" y="124">2</text>
<text x="20.4" y="121.4">3</text>
<text x="22.7" y="125.2">1</text>
<text x="22.7" y="122.7">2</text>
<text x="22.7" y="120.2">3</text>
<text x="279.1" y="121.2">1.4v Ref</text>
<text x="20.4" y="126.5">1</text>
<text x="79" y="131.1" transform="rotate(-90 79 131.1)">1</text>
<text x="84.1" y="131.1" transform="rotate(-90 84.1 131.1)">2</text>
<text x="91.7" y="131.1" transform="rotate(-90 91.7 131.1)">3</text>
<text x="279.1" y="131.4">1.34v Ref</text>
<text x="279.1" y="128.8">14.65v OVP</text>
<text x="20.4" y="136.7">9</text>
<text x="22.7" y="137.9">8</text>
<text x="22.7" y="135.4">9</text>
<text x="20.4" y="141.8">7</text>
<text x="20.4" y="139.2">8</text>
<text x="22.7" y="143">6</text>
<text x="22.7" y="140.5">7</text>
<text x="79" y="143.7" transform="rotate(-90 79 143.7)">5</text>
<text x="89.2" y="143.7" transform="rotate(-90 89.2 143.7)">4</text>
<text x="20.4" y="149.4">4</text>
<text x="20.4" y="146.8">5</text>
<text x="20.4" y="144.3">6</text>
<text x="22.7" y="148.1">4</text>
<text x="22.7" y="145.6">5</text>
<text x="20.4" y="154.5">2</text>
<text x="20.4" y="151.9">3</text>
<text x="22.7" y="155.7">1</text>
<text x="22.7" y="153.2">2</text>
<text x="22.7" y="150.6">3</text>
<text x="79" y="155.2" transform="rotate(-90 79 155.2)">1</text>
<text x="84.1" y="155.2" transform="rotate(-90 84.1 155.2)">2</text>
<text x="91.7" y="155.2" transform="rotate(-90 91.7 155.2)">3</text>
<text x="20.4" y="157">1</text>
</g>
<g font-size="2.3" fill="#000080">
<text x="173.7" y="12">C1</text>
<text x="266.4" y="12">U1</text>
<text x="279" y="12">+12V</text>
<text x="173.7" y="14.5">1nF</text>
<text x="173.7" y="17.1">400V</text>
<text x="195.3" y="15.8">U2</text>
<text x="110.2" y="20.9">R1</text>
<text x="110.2" y="23.4">VDR-10D471K</text>
<text x="133.1" y="18.3">C2</text>
<text x="133.1" y="20.9">100nF</text>
<text x="133.1" y="23.4">275V</text>
<text x="150.9" y="20.9">L1</text>
<text x="173.7" y="19.6">Y1</text>
<text x="216.9" y="19.6">C3</text>
<text x="216.9" y="22.1">1uF</text>
<text x="227.1" y="19.6">C4</text>
<text x="227.1" y="22.1">470uF</text>
<text x="239.8" y="19.6">D1</text>
<text x="96.3" y="28.5">FH1</text>
<text x="133.1" y="26">X2</text>
<text x="142" y="28.5">L2</text>
<text x="173.7" y="24.7">C5</text>
<text x="173.7" y="27.2">1nF</text>
<text x="173.7" y="29.8">400V</text>
<text x="255" y="27.2">GND</text>
<text x="138.2" y="33.6">RLB0914-471KL</text>
<text x="173.7" y="32.3">Y1</text>
<text x="211.8" y="32.3">GND</text>
<text x="265.2" y="31">C6</text>
<text x="269" y="31">100nF</text>
<text x="17.5" y="41.2">CN1</text>
<text x="40.4" y="38.7">GND</text>
<text x="77" y="39.9">+12V</text>
<text x="92.5" y="36.1">2A Slow Blow</text>
<text x="142" y="36.1">470uH</text>
<text x="205.5" y="39.9">U4</text>
<text x="253.7" y="37.4">R2</text>
<text x="257.6" y="37.4">390</text>
<text x="275.3" y="41.2">GND</text>
<text x="132.3" y="47.5">+5V</text>
<text x="142" y="42.5">U3</text>
<text x="167.8" y="42.5">+5V</text>
<text x="252.5" y="43.7">20k</text>
<text x="266.4" y="45">U5</text>
<text x="279" y="45">+12V</text>
<text x="44.7" y="48.8">+5V</text>
<text x="96.3" y="48.8">K1</text>
<text x="172.5" y="48.8">C7</text>
<text x="172.5" y="51.4">100nF</text>
<text x="199.1" y="51.4">C8</text>
<text x="199.1" y="53.9">1uF</text>
<text x="237.2" y="51.4">C9</text>
<text x="237.2" y="53.9">1uF</text>
<text x="77" y="64.1">+12V</text>
<text x="139.4" y="62.8">U6</text>
<text x="167.4" y="60.2">GND</text>
<text x="194" y="62.8">GND</text>
<text x="214.4" y="62.8">GND</text>
<text x="232.1" y="62.8">GND</text>
<text x="255" y="60.2">GND</text>
<text x="265.2" y="64.1">C10100nF</text>
<text x="17.5" y="71.7">CN2</text>
<text x="55.6" y="69.1">GND</text>
<text x="208" y="69.1">U7</text>
<text x="225" y="70.4">+5V</text>
<text x="252.5" y="70.4">R4</text>
<text x="256.3" y="70.4">390</text>
<text x="53.1" y="74.2">GND</text>
<text x="96.3" y="72.9">K2</text>
<text x="249.1" y="75.5">+5V</text>
<text x="275.3" y="74.2">GND</text>
<text x="253.7" y="81.8">C11</text>
<text x="52.9" y="89.5">+12V</text>
<text x="77" y="88.2">+12V</text>
<text x="159.6" y="89.5">+12V</text>
<text x="253.7" y="84.4">100nF</text>
<text x="270.3" y="89.5">R5</text>
<text x="49.7" y="92">+5V</text>
<text x="133.1" y="92">GND</text>
<text x="201.7" y="95.8">GND</text>
<text x="248.6" y="93.3">GND</text>
<text x="270.3" y="92">100k</text>
<text x="96.3" y="97.1">K3</text>
<text x="136.1" y="97.1">+5V</text>
<text x="270.3" y="99.6">R6</text>
<text x="17.5" y="102.2">CN3</text>
<text x="154.7" y="102.2">D2</text>
<text x="214.4" y="103.4">CN4</text>
<text x="231.3" y="106">+5V</text>
<text x="270.3" y="102.2">20k</text>
<text x="77" y="112.3">+12V</text>
<text x="235.8" y="108.5">+12V</text>
<text x="270.3" y="109.8">R7</text>
<text x="270.3" y="112.3">20k</text>
<text x="135.6" y="114.9">GND</text>
<text x="136.1" y="119.9">+5V</text>
<text x="270.3" y="119.9">R8</text>
<text x="96.3" y="121.2">K4</text>
<text x="154.7" y="125">D3</text>
<text x="235.9" y="123.7">GND</text>
<text x="270.3" y="122.5">10k</text>
<text x="270.3" y="130.1">R9</text>
<text x="17.5" y="132.6">CN5</text>
<text x="77" y="136.4">+12V</text>
<text x="135.6" y="137.7">GND</text>
<text x="195.3" y="136.4">R10</text>
<text x="206.8" y="136.4">D4</text>
<text x="223.3" y="136.4">D5</text>
<text x="238.5" y="136.4">D6</text>
<text x="270.3" y="132.6">10k</text>
<text x="136.1" y="141.5">+5V</text>
<text x="195.3" y="139">10k</text>
<text x="270.3" y="140.3">R11</text>
<text x="270.3" y="142.8">5.1k</text>
<text x="96.3" y="145.3">K5</text>
<text x="154.7" y="146.6">D7</text>
<text x="190.2" y="149.1">GND</text>
<text x="201.7" y="149.1">GND</text>
<text x="218.2" y="149.1">GND</text>
<text x="233.4" y="149.1">GND</text>
<text x="265.2" y="153">GND</text>
<text x="135.6" y="159.3">GND</text>
<text x="40.4" y="182.2">R12</text>
<text x="40.4" y="184.7">20k</text>
<text x="50.5" y="182.2">R13</text>
<text x="50.5" y="184.7">20k</text>
<text x="60.7" y="182.2">R14</text>
<text x="60.7" y="184.7">20k</text>
<text x="70.9" y="182.2">R15</text>
<text x="70.9" y="184.7">20k</text>
<text x="81" y="182.2">R16</text>
<text x="81" y="184.7">20k</text>
<text x="35.3" y="194.9">GND</text>
<text x="45.4" y="194.9">GND</text>
<text x="55.6" y="194.9">GND</text>
<text x="65.8" y="194.9">GND</text>
<text x="75.9" y="194.9">GND</text>
</g>
<g font-size="2.3" fill="#00f">
<text x="85.5" y="13.3">NEUTRAL</text>
<text x="140.7" y="23.4">EE8.3-15mH</text>
<text x="182.6" y="22.1">EARTH</text>
<text x="239.8" y="22.1">SMBJ15A</text>
<text x="195.3" y="28.5">TAS20-12-W2</text>
<text x="266.4" y="27.2">MX5052S</text>
<text x="73.5" y="31">LIVE</text>
<text x="93.2" y="33.6">05200101Z</text>
<text x="211.8" y="39.9">MX25947ES</text>
<text x="101.3" y="43.7">COM1</text>
<text x="185.2" y="46.3">UVLO</text>
<text x="242.3" y="43.7">OVP R3</text>
<text x="36.6" y="50.1">GPIO3</text>
<text x="96.3" y="51.4">G2RL-1-DC12</text>
<text x="117" y="53.9">ONEWIRE</text>
<text x="181.3" y="48.8">VIN</text>
<text x="36.6" y="57.7">GPIO4</text>
<text x="139.4" y="57.7">DS18B20Z(UMW)</text>
<text x="36.6" y="60.2">VIN</text>
<text x="36.6" y="65.3">INTERRUPT-IN</text>
<text x="63.7" y="61.5">CH4</text>
<text x="103.9" y="61.5">NO1</text>
<text x="103.9" y="64.1">NC1</text>
<text x="266.4" y="60.2">MX5052S</text>
<text x="17.5" y="69.1">DB128V-5.08-9P-GN-S</text>
<text x="101.3" y="67.9">COM2</text>
<text x="116" y="67.9">ACCESS</text>
<text x="119.7" y="70.4">SET1</text>
<text x="168.7" y="70.4">CH1</text>
<text x="168.7" y="67.9">CH0</text>
<text x="36.6" y="75.5">ACCESS</text>
<text x="96.3" y="75.5">G2RL-1-DC12</text>
<text x="119.7" y="75.5">SET3</text>
<text x="119.7" y="72.9">SET2</text>
<text x="168.7" y="75.5">CH3</text>
<text x="168.7" y="72.9">CH2</text>
<text x="184.6" y="74.2">ACCESS</text>
<text x="187" y="76.8">GPIO4</text>
<text x="237.2" y="76.8">GPIO2</text>
<text x="36.6" y="78">ONEWIRE</text>
<text x="109.2" y="80.6">INTERRUPT-IN</text>
<text x="119.7" y="78">SET4</text>
<text x="168.7" y="78">CH4</text>
<text x="168.7" y="80.6">INTERRUPT</text>
<text x="184.6" y="81.8">ACCESS</text>
<text x="188.3" y="79.3">SET4</text>
<text x="237.2" y="81.8">SET2</text>
<text x="237.2" y="79.3">ACCESS</text>
<text x="63.7" y="85.6">CH3</text>
<text x="103.9" y="85.6">NO2</text>
<text x="103.9" y="88.2">NC2</text>
<text x="187" y="84.4">GPIO3</text>
<text x="188.3" y="86.9">SET3</text>
<text x="237.2" y="89.5">SET1</text>
<text x="237.2" y="86.9">ACCESS</text>
<text x="237.2" y="84.4">GPIO1</text>
<text x="279.1" y="85.6">VIN</text>
<text x="36.6" y="93.3">GPIO1</text>
<text x="36.6" y="95.8">GPIO2</text>
<text x="36.6" y="90.7">INTERRUPT</text>
<text x="101.3" y="92">COM3</text>
<text x="139.4" y="90.7">ULN2003ADR</text>
<text x="208" y="94.5">74HC08D,653</text>
<text x="17.5" y="99.6">DB128V-5.08-9P-GN-S</text>
<text x="96.3" y="99.6">G2RL-1-DC12</text>
<text x="36.6" y="106">EARTH</text>
<text x="121" y="104.7">GPIO1</text>
<text x="154.7" y="104.7">SRV05-4</text>
<text x="193.3" y="107.2">GPIO1</text>
<text x="236" y="102.2">INTERRUPT</text>
<text x="36.6" y="108.5">NEUTRAL</text>
<text x="36.6" y="111">LIVE</text>
<text x="36.6" y="113.6">COM</text>
<text x="63.7" y="109.8">CH2</text>
<text x="103.9" y="109.8">NO3</text>
<text x="103.9" y="112.3">NC3</text>
<text x="159.8" y="112.3">GPIO1</text>
<text x="193.3" y="109.8">GPIO2</text>
<text x="193.3" y="112.3">GPIO4</text>
<text x="36.6" y="118.7">NO</text>
<text x="36.6" y="116.1">NC</text>
<text x="101.3" y="116.1">COM4</text>
<text x="159.8" y="114.9">GPIO2</text>
<text x="190.9" y="117.4">ACCESS</text>
<text x="193.3" y="114.9">GPIO3</text>
<text x="279.1" y="116.1">UVLO</text>
<text x="36.6" y="121.2">COM4</text>
<text x="36.6" y="123.7">NC4</text>
<text x="96.3" y="123.7">G2RL-1-DC12</text>
<text x="206.8" y="121.2">X1270WV-2x05B-9TV01</text>
<text x="17.5" y="130.1">DB128V-5.08-9P-GN-S</text>
<text x="36.6" y="126.3">NO4</text>
<text x="121" y="127.6">GPIO4</text>
<text x="154.7" y="127.6">SRV05-4</text>
<text x="200.4" y="128.8">INTERRUPT-IN +12V</text>
<text x="279.1" y="126.3">OVP</text>
<text x="36.6" y="136.4">COM3</text>
<text x="63.7" y="133.9">CH1</text>
<text x="103.9" y="133.9">NO4</text>
<text x="103.9" y="136.4">NC4</text>
<text x="159.8" y="135.2">GPIO4</text>
<text x="159.8" y="137.7">GPIO3</text>
<text x="247.4" y="132.6">VIN</text>
<text x="36.6" y="141.5">NO3</text>
<text x="36.6" y="139">NC3</text>
<text x="101.3" y="140.3">COM</text>
<text x="206.8" y="139">SMF12A</text>
<text x="223.3" y="139">SMF12A</text>
<text x="238.5" y="139">SMF12A</text>
<text x="36.6" y="149.1">NO2</text>
<text x="36.6" y="144.1">COM2</text>
<text x="36.6" y="146.6">NC2</text>
<text x="96.3" y="147.9">G2RL-1-DC12</text>
<text x="114.8" y="149.1">INTERRUPT</text>
<text x="154.7" y="149.1">SRV05-4</text>
<text x="36.6" y="151.7">COM1</text>
<text x="36.6" y="154.2">NC1</text>
<text x="17.5" y="160.6">DB128V-5.08-9P-GN-S</text>
<text x="36.6" y="156.8">NO1</text>
<text x="63.7" y="158">CH0</text>
<text x="103.9" y="158">NO</text>
<text x="103.9" y="160.6">NC</text>
<text x="159.8" y="159.3">ACCESS</text>
<text x="159.8" y="156.8">ONEWIRE</text>
<text x="19.4" y="173.3">GPIO3</text>
<text x="19.4" y="178.4">GPIO1</text>
<text x="19.4" y="175.8">GPIO2</text>
<text x="89.9" y="175.8">GPIO4</text>
<text x="89.9" y="178.4">ACCESS</text>
</g>
</svg>
